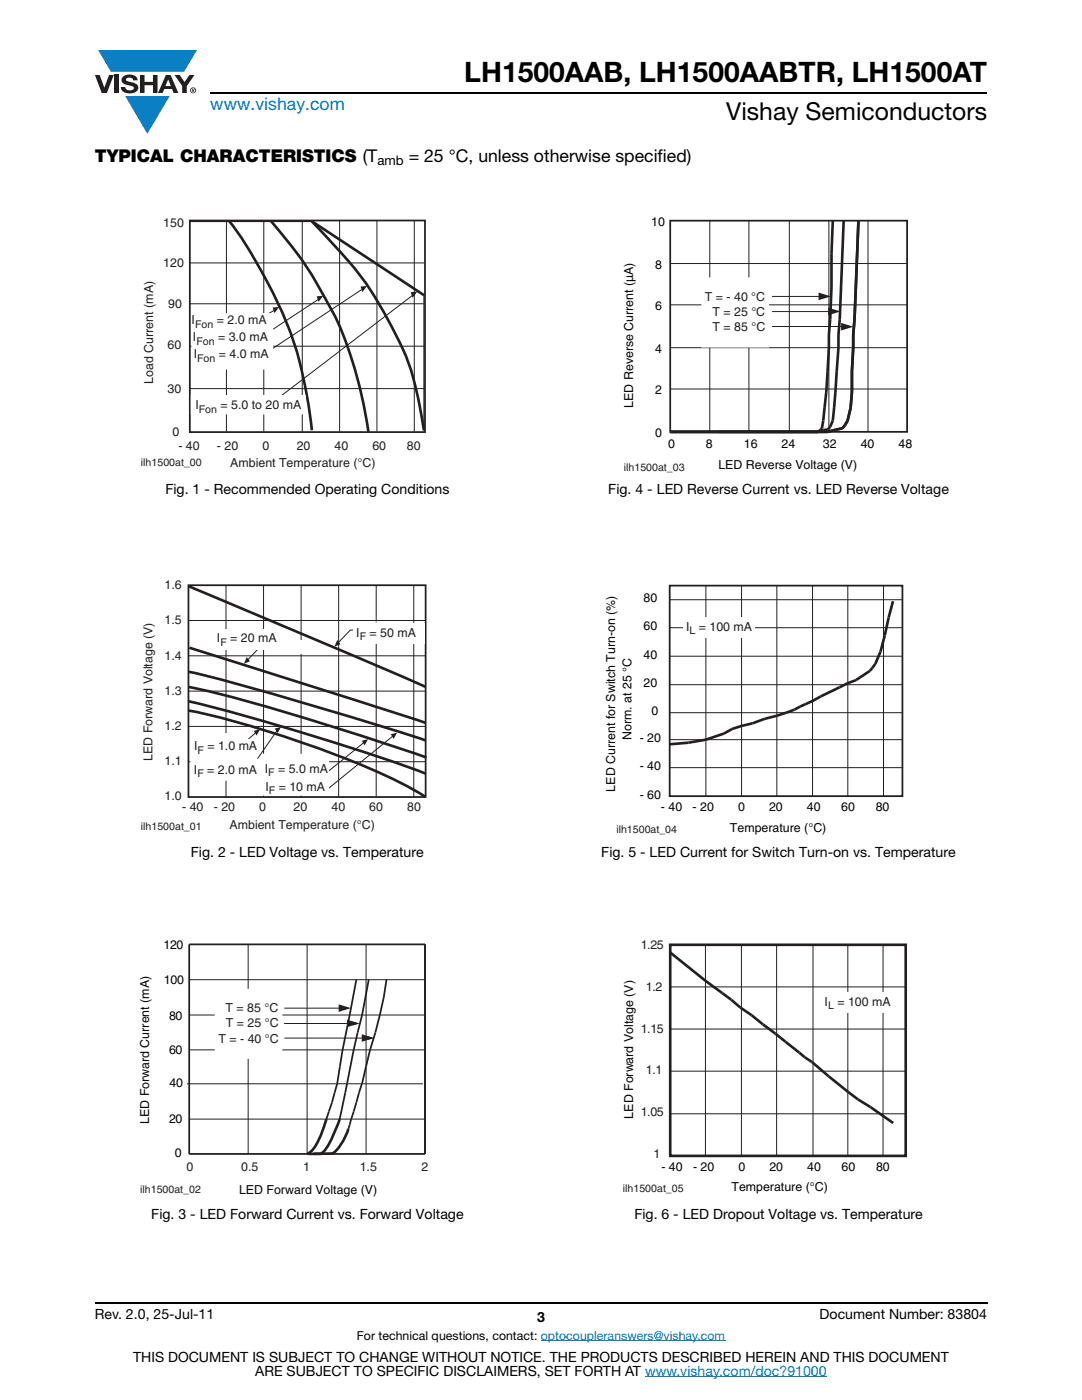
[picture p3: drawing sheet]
<svg xmlns="http://www.w3.org/2000/svg" width="216mm" height="279mm" viewBox="0 0 216 279" stroke-linecap="round" stroke-linejoin="round" font-family="sans-serif">
<g fill="#0a7fc3">
<path d="M19.6 10h19.7l-2.6 4.3h-1.1h-13.5z"/>
<path d="M25 19.2h8.9l-4.5 7.5z"/>
</g>
<g fill="#231f20">
<path d="M18.9 15h1l.9 2.5 1-2.5h.9l-1.4 3.6h-1z"/>
<path d="M22.9 15h.9v3.6h-.9z"/>
<path d="M24.6 15.3a2.1 2.1 0 0 1 2.8 .3l.1 .4h-.9a.79 .79 0 0 0-.7-.5 .79 .79 0 0 0-.8 .4l.3 .3 1 .2a1.08 1.08 0 0 1 1.2 1 1.08 1.08 0 0 1-1.1 1.2 1.73 1.73 0 0 1-2.4-1.2h.9a.96 .96 0 0 0 .8 .6 .96 .96 0 0 0 .9-.4 1.31 1.31 0 0 0-1.2-.6 1.03 1.03 0 0 1-1.1-.6 1.03 1.03 0 0 1 .2-1.1z"/>
<path d="M27.9 15h.9v1.3h1.7v-1.3h.9v3.6h-.9v-1.6h-1.7v1.6h-.9z"/>
<path d="M34.8 15h1.1l.9 1.4 1-1.4h1l-1.5 2.2v1.4h-.9v-1.4z"/>
<path d="M33.6 15.9l.5 1.3h-1.1zM33.1 15l-1.6 3.6h1l.3-.8h1.5l.3 .8h1l-1.6-3.6z"/>
<path d="M38.1 18a.46 .46 0 0 1 .9 0 .46 .46 0 0 1-.9 0zM37.9 18a.6 .6 0 0 0 1.2 0 .6 .6 0 0 0-1.2 0z"/>
<path d="M38.4 17.8h.2v.2h-.2zM38.3 17.7v.7h.1v-.3l.4 .3-.2-.3 .2-.2-.1-.2z"/>
</g>
<path d="M42 18.6h155M18.9 260h178.1" fill="none" stroke="#000" stroke-width=".36"/>
<path d="M107.9 267.6h36.8M128.7 274.8h36.3" fill="none" stroke="#007ec4" stroke-width=".2"/>
<path d="M28.1 43.1h56.9v50.6h-56.9z" fill="#fff"/>
<path d="M45.7 44.2a94.1 94.1 0 0 1 13.4 25.6l2 8.2 1.1 7.9M54.1 44.2a80.3 80.3 0 0 1 15.1 24.4l2.4 8 1.1 4.7 .8 4.9M84.6 58.9l-22.4-14.7a103.1 103.1 0 0 1 11.8 13.8 81.8 81.8 0 0 1 8 15.9 87 87 0 0 1 2.6 12" fill="none" stroke="#231f20" stroke-width=".53"/>
<g fill="none" stroke="#231f20" stroke-width=".2">
<path d="M37.9 52.5h46.7M45.2 44v42M52.6 44v42M60.3 44v42M63.6 59.7l-11.1 7.3M67.8 44v42M72.3 57.7l-18.5 12.3M75.2 44v42M82.5 58.8l-27.3 20.9M82.7 44v42M37.9 77.6h46.7M37.9 69.1h46.7"/>
<path d="M37.9 60.6h46.7M54.8 61.9l-3.2 1.8"/>
</g>
<path d="M38 44.2h24.3M84.6 58.9v27" fill="none" stroke="#231f20" stroke-width=".21"/>
<path d="M37.9 44h46.9v42.2h-46.9z" fill="none" stroke="#231f20" stroke-width=".35"/>
<g fill="#231f20">
<path d="M63.2 59.1l1.3-.1-.9 1.3z"/>
<path d="M54.4 61.4l1.3-.1-.9 1.2z"/>
<path d="M71.9 57.2l1.3-.1-.9 1.2z"/>
<path d="M82 58.3l1.3-.1-1 1.2z"/>
</g>
<path d="M38.4 62.7h15.9v10.9h-15.9z" fill="#fff"/>
<path d="M38.4 62.7h15.9v10.9h-15.9z" fill="none" stroke="#fff" stroke-width=".35"/>
<path d="M38.2 79h22.6v3.5h-22.6z" fill="#fff"/>
<path d="M38.2 79h22.6v3.5h-22.6z" fill="none" stroke="#fff" stroke-width=".35"/>
<path d="M28.1 115.5h57.1v50.7h-57.1z" fill="#fff"/>
<path d="M45.1 116.8v42.3M52.6 116.8v42.3M60.1 116.8v42.3M67.6 116.8v42.3M75.1 116.8v42.3M82.6 116.8v42.3M37.6 123.8h47.3M37.6 130.9h47.3M37.6 137.9h47.3M37.6 145h47.3M37.6 152h47.3" fill="none" stroke="#231f20" stroke-width=".2"/>
<path d="M37.6 116.8h47.3v42.3h-47.3z" fill="none" stroke="#231f20" stroke-width=".35"/>
<path d="M37.7 117l35.8 15.1 11.4 5z" fill="#231f20"/>
<path d="M37.7 117l35.8 15.1 11.4 5" fill="none" stroke="#231f20" stroke-width=".53"/>
<path d="M37.8 129.3l47.1 15z" fill="#231f20"/>
<path d="M37.5 134.1a540 540 0 0 1 35.8 10l11.6 3.7M37.6 137.1a369.2 369.2 0 0 1 35.2 10l12.3 4.1M37.6 139.9a481.5 481.5 0 0 1 47.3 14.5M37.8 129.3l47.1 15M37.6 141.8a198.2 198.2 0 0 1 41.8 14.1l5.5 3.1" fill="none" stroke="#231f20" stroke-width=".53"/>
<path d="M78.6 146.8l-13.4 10.8h-1.8" fill="none" stroke="#231f20" stroke-width=".2"/>
<path d="M78 146.5l1.2-.3-.6 1.3z" fill="#231f20"/>
<path d="M72.8 148.1l-7.6 6.1h-1.8" fill="none" stroke="#231f20" stroke-width=".2"/>
<path d="M72.2 147.8l1.2-.3-.6 1.3z" fill="#231f20"/>
<path d="M55.4 145.6l-5.7 8.3-2.1-3.2" fill="none" stroke="#231f20" stroke-width=".2"/>
<path d="M54.8 145.4l1.3-.3-.7 1.2z" fill="#231f20"/>
<path d="M51.2 146.1l-1.9 1.6h-1.2" fill="none" stroke="#231f20" stroke-width=".2"/>
<path d="M50.6 145.9l1.3-.4-.7 1.3z" fill="#231f20"/>
<path d="M53.7 129.2h-1.9l-2.5 2.6" fill="none" stroke="#231f20" stroke-width=".2"/>
<path d="M49.2 131.1l.7 .9-1.2 .5z" fill="#231f20"/>
<path d="M71.7 125.7h-1.8l-2.5 2.7" fill="none" stroke="#231f20" stroke-width=".2"/>
<path d="M67.3 127.7l.6 .9-1.2 .5z" fill="#231f20"/>
<g fill="#fff">
<path d="M59.4 127.7h1.2v2.8h-1.2z"/>
<path d="M44.7 146.3h.7v5.6h-.7z"/>
<path d="M59.8 152.9h.7v5.5h-.7z"/>
<path d="M74.8 124.1h.7z"/>
<path d="M74.8 126.7h.7z"/>
<path d="M42.4 125.5h14.3v4h-14.3z"/>
<path d="M70.5 124.4h14.3v4h-14.3z"/>
<path d="M38.2 147.6h12.9v8h-12.9z"/>
</g>
<path d="M38.2 147.6h12.9v8h-12.9z" fill="none" stroke="#fff" stroke-width=".35"/>
<path d="M52.5 150.6h13v8h-13z" fill="#fff"/>
<path d="M52.5 150.6h13v8h-13z" fill="none" stroke="#fff" stroke-width=".35"/>
<path d="M50.8 151.5h1.7v1h-1.7z" fill="#fff"/>
<path d="M50.8 151.5h1.7v1h-1.7z" fill="none" stroke="#fff" stroke-width=".2"/>
<path d="M27.6 187.2h57.9v51.7h-57.9z" fill="#fff"/>
<path d="M56.8 207.2h16.8" fill="none" stroke="#231f20" stroke-width=".2"/>
<path d="M73.3 206.8l1.3 .4-1.3 .3z" fill="#231f20"/>
<path d="M56.7 204.3h14" fill="none" stroke="#231f20" stroke-width=".2"/>
<g fill="#231f20">
<path d="M70.5 203.9l1.2 .4-1.2 .3z"/>
<path d="M67.6 200.4l2.4 .8-2.4 .7z"/>
<path d="M69.2 203.5l2.5 .7-2.5 .8z"/>
<path d="M72.2 206.4l2.5 .8-2.5 .7z"/>
</g>
<path d="M37.8 195.5h47M49.5 188.5v41.8M61.3 188.5v41.8M73 188.5v41.8M37.3 216.3h47.1M37.8 202.6h47M37.8 209.5h47M56.7 201.2h11M37.8 223.3h47" fill="none" stroke="#231f20" stroke-width=".2"/>
<path d="M37.8 188.5h47v41.8h-47zM71.1 195.5l-2.7 14-1.1 6.8M73.6 195.5l-1.3 7.1a220.8 220.8 0 0 0-3.8 17.6l-.4 1.6M77.1 195.5a82.9 82.9 0 0 1-3.3 14 210.1 210.1 0 0 1-4.3 15.8M67.3 216.3l-2.2 7.1M68.1 221.7l-.3 1.7" fill="none" stroke="#231f20" stroke-width=".35"/>
<path d="M65.1 223.3v.2a21.9 21.9 0 0 1-2.7 5.9l-1.1 .9M67.8 223.3l-1.1 2.9a11.4 11.4 0 0 1-2.3 3.8l-.6 .3h-2.3M69.5 225.3a9.4 9.4 0 0 1-3.2 4.9l-3.6 .1" fill="none" stroke="#231f20" stroke-width=".53"/>
<path d="M43 197.5h13.2v13.6h-13.2z" fill="#fff"/>
<path d="M43 197.5h13.2v13.6h-13.2z" fill="none" stroke="#fff" stroke-width=".35"/>
<path d="M124.2 42.9h57.9v51.5h-57.9z" fill="#fff"/>
<path d="M133.7 52.6h47.3M141.6 44v42.2M149.4 44v42.2M154.1 59.2h9.6M157.5 44v42.2M165.4 44v42.2M173.2 44v42.2M133.7 60.8h47.3M133.7 69.4h47.3M133.7 77.6h47.3M154.1 65.2h15.1M154.1 62.2h12.7" fill="none" stroke="#231f20" stroke-width=".2"/>
<path d="M166.2 44l-.3 6.7v6.6l-.5 9.5a126.7 126.7 0 0 1-1.4 18.7l-.8 .7 1.1-.4h.8l.6-.6 .5-1.3 1.1-14.5v-2.6l.3-3.1 .7-19.7M170.8 57.3l.5-13.3-.8 19.7-.2 3.1-.3 11.4-.3 3.2-.6 2.5-1 1.6-3 .7h-31.4" fill="none" stroke="#231f20" stroke-width=".53"/>
<g fill="#231f20">
<path d="M163.3 58.4l2.5 .7-2.5 .8z"/>
<path d="M165.2 61.4l2.5 .8-2.5 .7z"/>
<path d="M167.8 64.4l2.5 .8-2.5 .8z"/>
</g>
<path d="M133.7 44h47.3v42.2h-47.3z" fill="none" stroke="#231f20" stroke-width=".35"/>
<path d="M140.1 55.5h13.2v13.7h-13.2z" fill="#fff"/>
<path d="M140.1 55.5h13.2v13.7h-13.2z" fill="none" stroke="#fff" stroke-width=".35"/>
<path d="M120.6 116.7h59.7v50h-59.7z" fill="#fff"/>
<g fill="none" stroke="#231f20" stroke-width=".2">
<path d="M133.6 119.7h46.4M140.8 116.9v42M148 116.9v42M155 116.9v42M162.1 116.9v42M169.2 116.9v42M176.3 116.9v42M133.6 125.3h46.4M133.6 131h46.4M133.6 136.6h46.4M133.6 142.2h46.4M133.6 147.6h46.4"/>
<path d="M133.6 153.2h46.4"/>
</g>
<path d="M178.2 120l-2.5 10-1 2.5-1.2 1.4-2.7 1.8-1.6 .6-8.4 4.2a26.4 26.4 0 0 1-8.2 3l-2.5 .9-4 1.1-1.6 .9-3.7 1.2-3.5 .6-3.7 .3" fill="none" stroke="#231f20" stroke-width=".53"/>
<path d="M133.6 116.9h46.5v42h-46.5z" fill="none" stroke="#231f20" stroke-width=".35"/>
<g fill="#fff">
<path d="M136.3 123.2h14.3v4h-14.3z"/>
<path d="M124.2 187.3h56.8v51.1h-56.8z"/>
</g>
<path d="M133.7 197h47M140.8 188.6v42.1M147.9 188.6v42.1M155 188.6v42.1M162.2 188.6v42.1M169.2 188.6v42.1M176.2 188.6v42.1M133.7 205.4h47M133.7 213.8h47M133.7 222.3h47" fill="none" stroke="#231f20" stroke-width=".2"/>
<path d="M133.7 188.6h47v42.1h-47zM133.7 190.1l7.1 5.6 5.1 3.8 1.8 1.6 2.3 1.5 10.6 8.4 1.4 .9a78 78 0 0 0 11.7 9l4.5 3.2" fill="none" stroke="#231f20" stroke-width=".53"/>
<path d="M162.7 198h14.3v4h-14.3z" fill="#fff"/>
<text font-size="5.6" x="92.6" y="16.4">LH1500AAB, LH1500AABTR, LH1500AT</text>
<text font-size="4.9" x="144.9" y="24">Vishay Semiconductors</text>
<text font-size="3.5" fill="#007ec4" x="42" y="21.9">www.vishay.com</text>
<g font-size="3.5">
<text x="18.9" y="32.3">TYPICAL CHARACTERISTICS (T</text>
<text x="81.6" y="32.3">= 25 °C, unless otherwise specified)</text>
</g>
<g font-size="2.8">
<text x="33" y="98.6">Fig. 1 - Recommended Operating Conditions</text>
<text x="121.4" y="98.6">Fig. 4 - LED Reverse Current vs. LED Reverse Voltage</text>
<text x="38.1" y="170.9">Fig. 2 - LED Voltage vs. Temperature</text>
<text x="120" y="170.9">Fig. 5 - LED Current for Switch Turn-on vs. Temperature</text>
<text x="30.2" y="243.3">Fig. 3 - LED Forward Current vs. Forward Voltage</text>
<text x="126.6" y="243.3">Fig. 6 - LED Dropout Voltage vs. Temperature</text>
<text x="18.9" y="263.3">Rev. 2.0, 25-Jul-11</text>
<text x="107.2" y="263.8">3</text>
<text x="163.6" y="263.3">Document Number: 83804</text>
<text x="26.5" y="271.7">THIS DOCUMENT IS SUBJECT TO CHANGE WITHOUT NOTICE. THE PRODUCTS DESCRIBED HEREIN AND THIS DOCUMENT</text>
<text x="50.9" y="274.6">ARE SUBJECT TO SPECIFIC DISCLAIMERS, SET FORTH AT www.vishay.com/doc?91000</text>
</g>
<text font-size="2.6" x="75.3" y="33">amb</text>
<g font-size="2.5" fill="#231f20">
<text x="32.6" y="45.2">150</text>
<text x="32.6" y="53.2">120</text>
<text x="33.6" y="61.5">90</text>
<text x="38.2" y="64.7">I</text>
<text x="43.3" y="64.7">= 2.0 mA</text>
<text x="140.7" y="60">T = - 40 °C</text>
<text x="142.2" y="63.1">T = 25 °C</text>
<text x="33.4" y="69.7">60</text>
<text x="38.5" y="68.1">I</text>
<text x="38.7" y="71.5">I</text>
<text x="43.5" y="68.1">= 3.0 mA</text>
<text x="43.7" y="71.5">= 4.0 mA</text>
<text x="142.2" y="66.1">T = 85 °C</text>
<text x="30.6" y="76.5" transform="rotate(-90 30.6 76.5)">Load Current (mA)</text>
<text x="33.4" y="78.5">30</text>
<text x="39" y="81.6">I</text>
<text x="44" y="81.6">= 5.0 to 20 mA</text>
<text x="34.4" y="86.9">0</text>
<text x="35.6" y="89.8">- 40</text>
<text x="43.3" y="89.8">- 20</text>
<text x="52.3" y="89.8">0</text>
<text x="59.2" y="89.8">20</text>
<text x="66.8" y="89.8">40</text>
<text x="74.3" y="89.8">60</text>
<text x="81.2" y="89.8">80</text>
<text x="45.9" y="93.1">Ambient Temperature (°C)</text>
<text x="32.8" y="117.6">1.6</text>
<text x="32.8" y="124.6">1.5</text>
<text x="136.9" y="125.9">I</text>
<text x="139.4" y="125.9">= 100 mA</text>
<text x="32.8" y="131.6">1.4</text>
<text x="43.3" y="128.2">I</text>
<text x="46" y="128.2">= 20 mA</text>
<text x="71.1" y="127.1">I</text>
<text x="73.8" y="127.1">= 50 mA</text>
<text x="32.8" y="138.6">1.3</text>
<text x="32.8" y="145.7">1.2</text>
<text x="38.7" y="149.7">I</text>
<text x="41.4" y="149.7">= 1.0 mA</text>
<text x="30.5" y="151.8" transform="rotate(-90 30.5 151.8)">LED Forward Voltage (V)</text>
<text x="32.8" y="152.7">1.1</text>
<text x="38.7" y="154.4">I</text>
<text x="41.4" y="154.4">= 2.0 mA</text>
<text x="52.8" y="154.2">I</text>
<text x="55.5" y="154.2">= 5.0 mA</text>
<text x="32.8" y="159.7">1.0</text>
<text x="36.4" y="161.9">- 40</text>
<text x="42.7" y="161.9">- 20</text>
<text x="51.7" y="161.9">0</text>
<text x="52.9" y="157.8">I</text>
<text x="55.6" y="157.8">= 10 mA</text>
<text x="58.6" y="161.9">20</text>
<text x="66.1" y="161.9">40</text>
<text x="73.7" y="161.9">60</text>
<text x="81.2" y="161.9">80</text>
<text x="45.8" y="165.5">Ambient Temperature (°C)</text>
<text x="127.9" y="189.5">1.25</text>
<text x="128.9" y="197.8">1.2</text>
<text x="45" y="202.1">T = 85 °C</text>
<text x="164.5" y="200.7">I</text>
<text x="167.1" y="200.7">= 100 mA</text>
<text x="43.6" y="208.1">T = - 40 °C</text>
<text x="45.1" y="205">T = 25 °C</text>
<text x="127.9" y="206.1">1.15</text>
<text x="128.9" y="214.4">1.1</text>
<text x="127.9" y="222.8">1.05</text>
<text x="37.2" y="233.8">0</text>
<text x="48.1" y="233.8">0.5</text>
<text x="60.5" y="233.8">1</text>
<text x="71.8" y="233.8">1.5</text>
<text x="84.1" y="233.8">2</text>
<text x="130.4" y="231.1">1</text>
</g>
<g font-size="2.5" fill="#040506">
<text x="129.9" y="45.1">10</text>
<text x="130.7" y="53.6">8</text>
<text x="130.7" y="61.9">6</text>
<text x="130.7" y="70.4">4</text>
<text x="126.4" y="81.4" transform="rotate(-90 126.4 81.4)">LED Reverse Current (µA)</text>
<text x="130.7" y="78.7">2</text>
<text x="130.7" y="87.2">0</text>
<text x="133.3" y="89.4">0</text>
<text x="140.9" y="89.4">8</text>
<text x="148.4" y="89.4">16</text>
<text x="156" y="89.4">24</text>
<text x="164.2" y="89.4">32</text>
<text x="171.8" y="89.4">40</text>
<text x="179.3" y="89.4">48</text>
<text x="143.3" y="93.6">LED Reverse Voltage (V)</text>
<text x="128.4" y="125.8">60</text>
<text x="128.4" y="120.2">80</text>
<text x="128.4" y="131.5">40</text>
<text x="128.4" y="137.1">20</text>
<text x="130" y="142.8">0</text>
<text x="126" y="147.7" transform="rotate(-90 126 147.7)">Norm. at 25 °C</text>
<text x="127.6" y="148.1">- 20</text>
<text x="127.6" y="153.8">- 40</text>
<text x="122.8" y="158" transform="rotate(-90 122.8 158)">LED Current for Switch Turn-on (%)</text>
<text x="127.6" y="159.4">- 60</text>
<text x="131.9" y="161.8">- 40</text>
<text x="138.2" y="161.8">- 20</text>
<text x="147.3" y="161.8">0</text>
<text x="153.4" y="161.8">20</text>
<text x="161" y="161.8">40</text>
<text x="167.9" y="161.8">60</text>
<text x="174.7" y="161.8">80</text>
<text x="145.7" y="166">Temperature (°C)</text>
<text x="32.6" y="189.3">120</text>
<text x="32.7" y="196.5">100</text>
<text x="33.7" y="203.5">80</text>
<text x="33.7" y="210.3">60</text>
<text x="33.8" y="217">40</text>
<text x="29.7" y="224.3" transform="rotate(-90 29.7 224.3)">LED Forward Current (mA)</text>
<text x="33.7" y="224.1">20</text>
<text x="126.3" y="223.2" transform="rotate(-90 126.3 223.2)">LED Forward Voltage (V)</text>
<text x="34.9" y="231">0</text>
<text x="132" y="233.7">- 40</text>
<text x="138.3" y="233.7">- 20</text>
<text x="147.3" y="233.7">0</text>
<text x="153.5" y="233.7">20</text>
<text x="161.1" y="233.7">40</text>
<text x="167.9" y="233.7">60</text>
<text x="174.8" y="233.7">80</text>
<text x="47.7" y="238.3">LED Forward Voltage (V)</text>
<text x="146" y="237.6">Temperature (°C)</text>
</g>
<text font-size="2.5" x="71.2" y="267.4">For technical questions, contact: optocoupleranswers@vishay.com</text>
<g font-size="2.1" fill="#231f20">
<text x="38.9" y="65.4">Fon</text>
<text x="39.2" y="68.8">Fon</text>
<text x="39.3" y="72.2">Fon</text>
<text x="39.7" y="82.3">Fon</text>
<text x="28.1" y="93.1">ilh1500at_00</text>
<text x="124.5" y="93.9">ilh1500at_03</text>
<text x="44" y="128.9">F</text>
<text x="71.8" y="127.8">F</text>
<text x="137.6" y="126.6">L</text>
<text x="39.4" y="155.1">F</text>
<text x="39.4" y="150.4">F</text>
<text x="53.5" y="154.9">F</text>
<text x="53.6" y="158.5">F</text>
<text x="28.1" y="165.7">ilh1500at_01</text>
<text x="123" y="166.2">ilh1500at_04</text>
<text x="165.2" y="201.4">L</text>
<text x="28" y="238.1">ilh1500at_02</text>
<text x="124.3" y="237.9">ilh1500at_05</text>
</g>
</svg>
